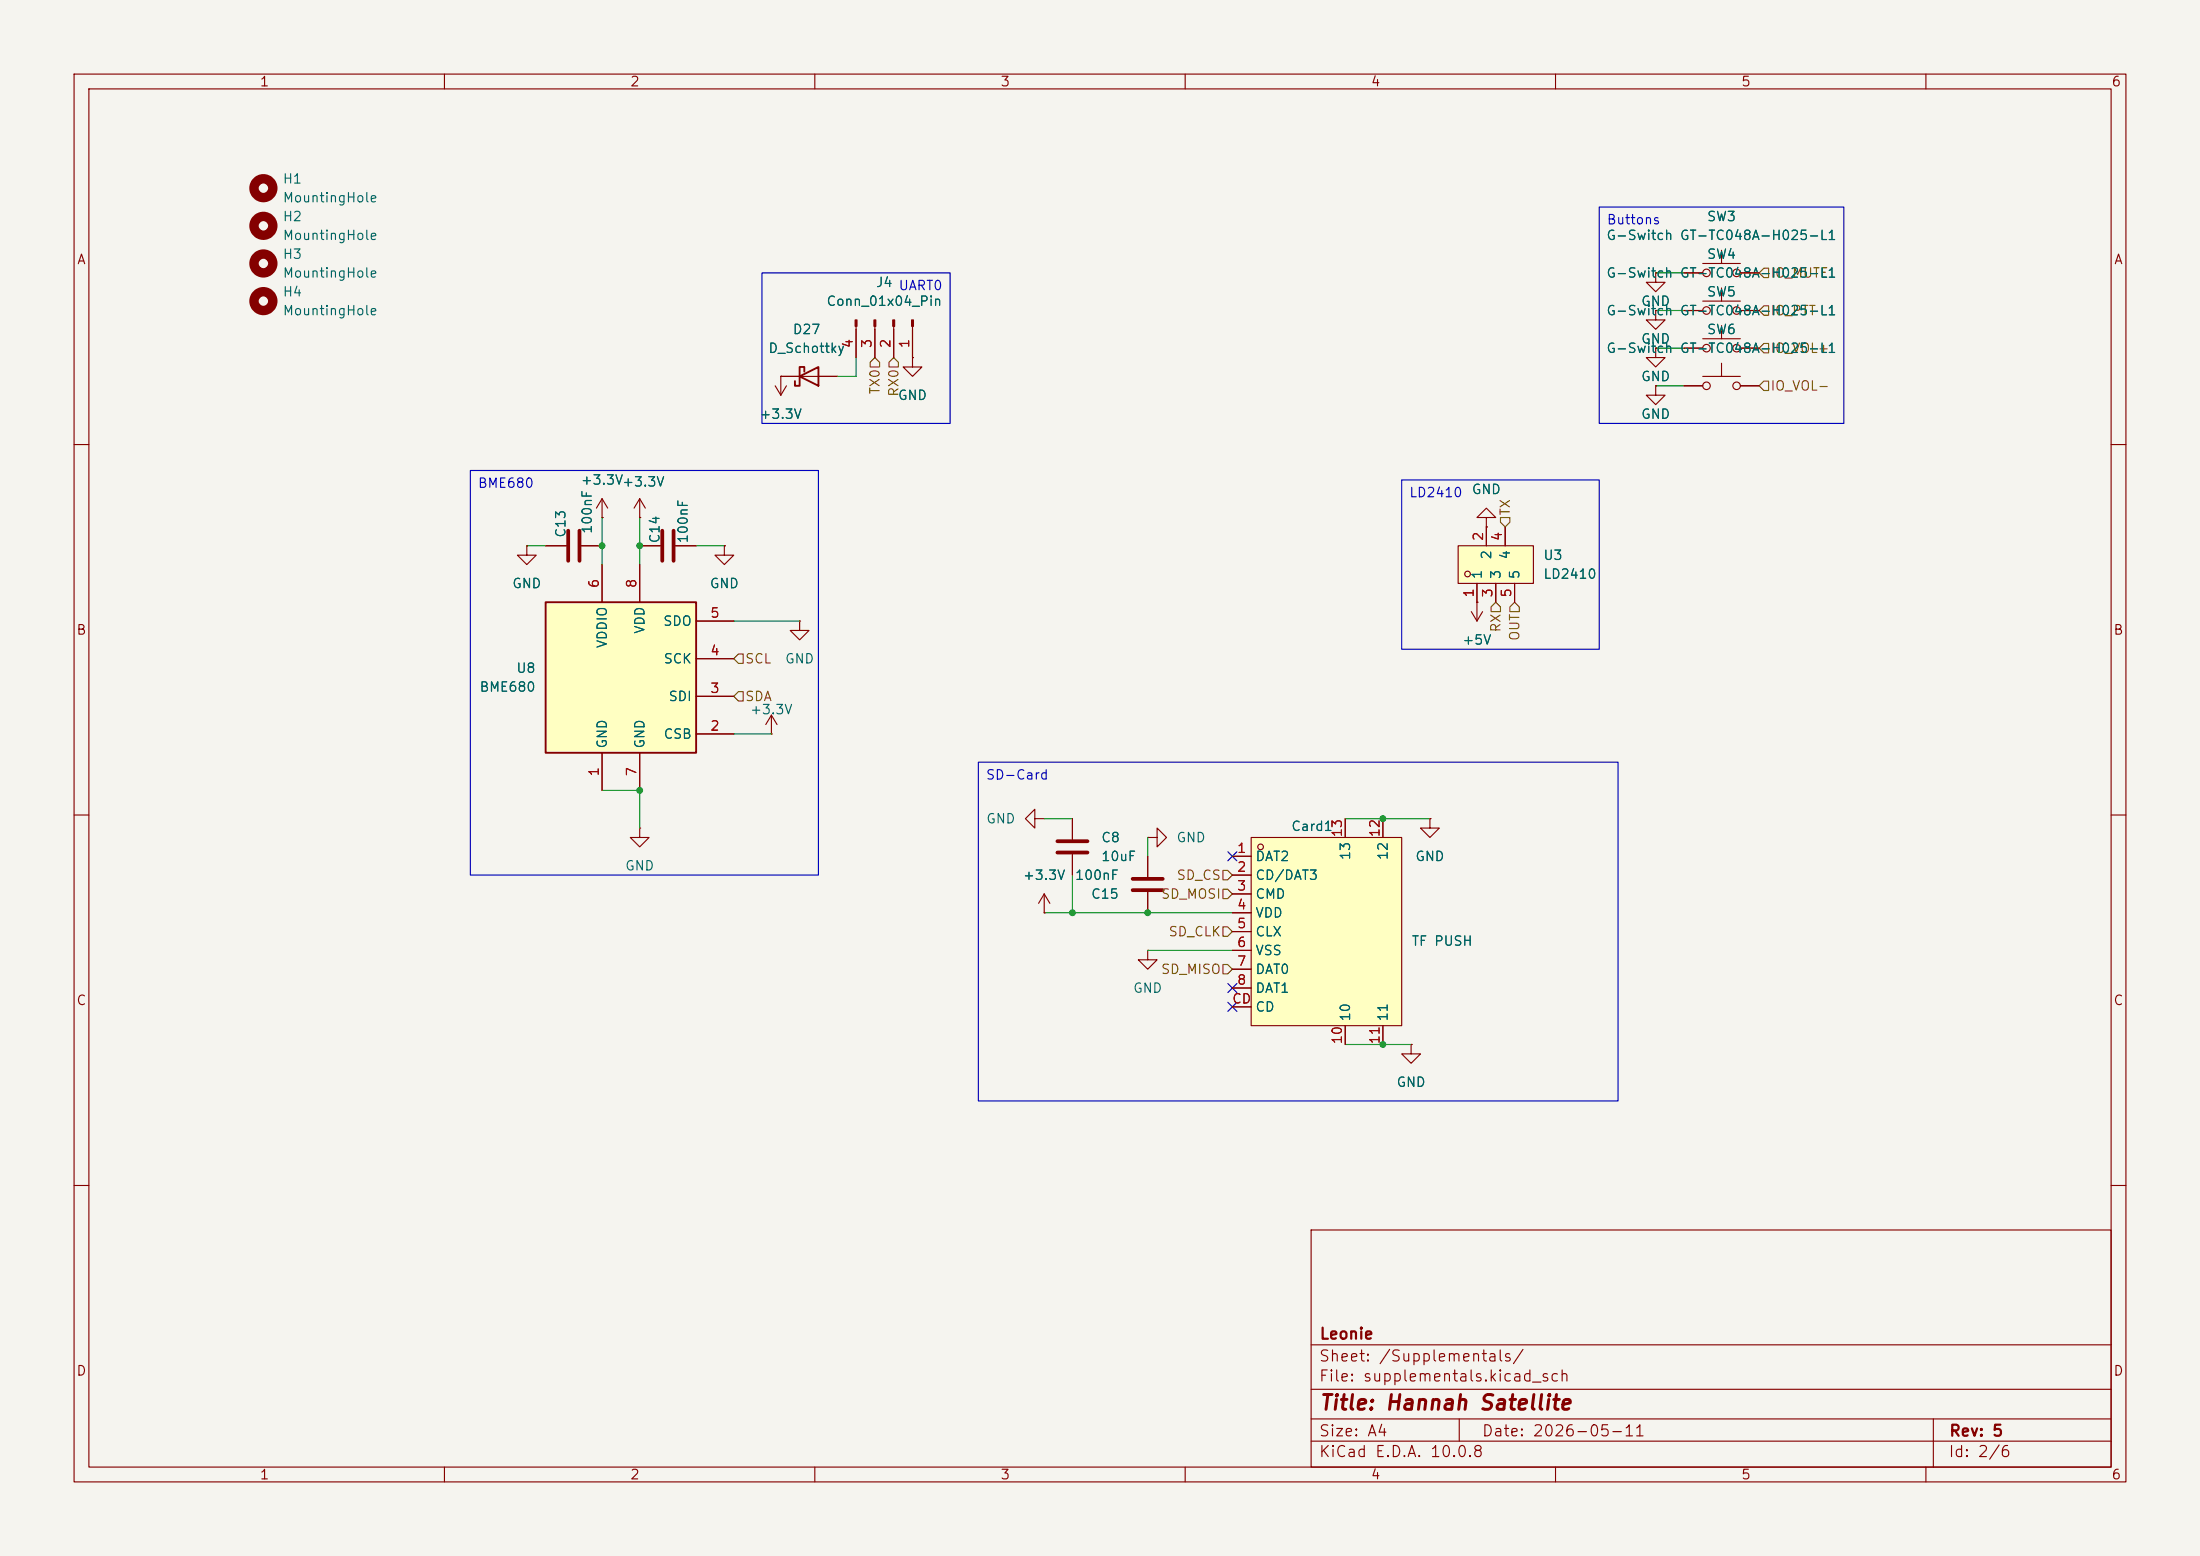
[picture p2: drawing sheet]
<svg xmlns="http://www.w3.org/2000/svg" width="297mm" height="210mm" viewBox="0 0 297 210" stroke-linecap="round" stroke-linejoin="round" font-family="sans-serif">
<path d="M0 0h297v210h-297z" fill="#f5f4ef" stroke="#f5f4ef" stroke-width=".14"/>
<g fill="none" stroke="#840000" stroke-width=".15">
<path d="M10 10h277v190h-277zM12 12h273v186h-273zM60 10v2M110 10v2M160 10v2M210 10v2M260 10v2M232.4 38.9v1.7M104.6 52.1l.8 1.2M105.4 50.8h.1M105.4 50.8v2.5M106.2 52.1l-.8 1.2"/>
<path d="M115.6 44v4.3M118.1 44v4.3M120.6 44v4.3M123.2 48.3v1.2h1.3l-1.3 1.3-1.3-1.3h1.3M123.2 48.3h.1M123.2 44v4.3M223.5 52.1v1.2h1.3l-1.3 1.3-1.3-1.3h1.3M223.5 52.1h.1M227.3 47h2.6M227.3 41.9h2.6M229.9 45.7h5M229.9 40.6h5"/>
<path d="M232.4 43.9v1.8M234.9 47h2.6M234.9 41.9h2.6M10 60h2M73.7 73.7h2.8M78.5 73.7h2.8M81.3 69.9h.1M81.3 67.3l-.8 1.3M81.3 67.3l.7 1.3M81.3 67.3v2.6M86.4 69.9h.1M86.4 67.3l-.8 1.3"/>
<path d="M86.4 67.3l.7 1.3M86.4 67.3v2.6M86.4 73.7h2.8M91.2 73.7h2.8M285 60h2M10 110h2M144.8 110.5v2.8M144.8 115.3v2.8M154.9 113h1.3v-1.2l1.3 1.2-1.3 1.3v-1.3M154.9 113h.1M154.9 115.6v2.8M285 110h2"/>
<path d="M154.9 120.4v2.8M10 160h2M177 166h108v32h-108zM285 160h2M60 198v2M110 198v2M160 198v2M177 194.5h108M177 191.5h108M177 187.5h108M177 181.5h108M197 191.5v3"/>
<path d="M210 198v2M260 198v2M261 191.5v6.5"/>
<circle cx="230.4" cy="41.9" r=".51"/>
<circle cx="230.4" cy="47" r=".51"/>
<circle cx="234.4" cy="47" r=".51"/>
<circle cx="234.4" cy="41.9" r=".51"/>
</g>
<path d="M76.7 71.6v4.1M78.2 71.6v4.1M89.4 71.6v4.1M90.9 71.6v4.1M142.7 113.5h4.1M142.7 115.1h4.1M152.9 118.6h4.1M152.9 120.1h4.1" fill="none" stroke="#840000" stroke-width=".51"/>
<g fill="none" stroke="#840000" stroke-width="1.3">
<circle cx="35.6" cy="30.5" r="1.27"/>
<circle cx="35.6" cy="25.4" r="1.27"/>
<circle cx="35.6" cy="35.6" r="1.27"/>
<circle cx="35.6" cy="40.6" r="1.27"/>
</g>
<g fill="#840000" stroke="#840000" stroke-width=".15">
<path d="M123.1 43.2h.2v.8h-.2z"/>
<path d="M120.5 43.2h.3v.8h-.3z"/>
<path d="M118 43.2h.2v.8h-.2z"/>
<path d="M115.4 43.2h.3v.8h-.3z"/>
</g>
<path d="M73.7 81.3h20.3v20.3h-20.3z" fill="#ffffc2"/>
<path d="M107.9 50.8l2.6-1.3v2.6zM108.6 50.2v-.7h-.7v2.6h-.6v-.7M73.7 81.3h20.3v20.3h-20.3z" fill="none" stroke="#840000" stroke-width=".25"/>
<g fill="none" stroke="#840000" stroke-width=".15">
<path d="M105.4 50.8h7.6M71.1 73.7v1.2h1.3l-1.3 1.3-1.3-1.3h1.3M71.1 73.7h.1M81.3 76.2v5.1M86.4 76.2v5.1M97.8 73.7v1.2h1.3l-1.3 1.3-1.3-1.3h1.3M97.8 73.7h.1M94 99.1h5.1M94 94h5.1M94 88.9h5.1M94 83.8h5.1M104.1 99.1h.1"/>
<path d="M104.1 96.5l-.7 1.3M104.1 96.5l.8 1.3M104.1 96.5v2.6M107.9 83.8v1.3h1.3l-1.3 1.3-1.2-1.3h1.2M107.9 83.8h.1M81.3 101.6v5.1M86.4 111.8v1.2h1.2l-1.2 1.3-1.3-1.3h1.3M86.4 111.8h.1M86.4 101.6v5.1M139.7 110.5v-1.3l-1.3 1.3 1.3 1.3v-1.3h1.3M141 110.5h.1M193 110.5v1.3h1.3l-1.3 1.2-1.2-1.2h1.2"/>
<path d="M193 110.5h.1M190.5 141v1.2h1.3l-1.3 1.3-1.3-1.3h1.3M190.5 141h.1"/>
</g>
<path d="M168.9 113h20.3v25.4h-20.3z" fill="#ffffc2"/>
<g fill="none" stroke="#840000" stroke-width=".15">
<path d="M223.5 47v1.3h1.3l-1.3 1.2-1.3-1.2h1.3M223.5 47h.1M223.5 41.9v1.3h1.3l-1.3 1.3-1.3-1.3h1.3M223.5 41.9h.1M200.7 69.9h1.2l-1.2-1.3-1.3 1.3h1.3v1.2M200.7 71.1h.1M198.6 82.6l.8 1.2M199.4 81.3h.1M199.4 81.3v2.5M200.2 82.6l-.8 1.2M166.4 115.6h2.5M166.4 118.1h2.5"/>
<path d="M168.9 113h20.3v25.4h-20.3zM181.6 110.5v2.5M186.7 110.5v2.5M154.9 128.3v1.2h1.3l-1.3 1.3-1.2-1.3h1.2M154.9 128.3h.1M166.4 120.7h2.5M166.4 123.2h2.5M166.4 125.7h2.5M166.4 128.3h2.5M166.4 130.8h2.5M166.4 133.4h2.5M166.4 135.9h2.5"/>
<path d="M181.6 138.4v2.6M186.7 138.4v2.6"/>
<circle cx="170.2" cy="114.3" r=".38"/>
</g>
<path d="M196.8 73.7h10.2v5h-10.2z" fill="#ffffc2"/>
<g fill="none" stroke="#840000" stroke-width=".15">
<path d="M223.5 36.8v1.3h1.3l-1.3 1.3-1.3-1.3h1.3M223.5 36.8h.1M227.3 36.8h2.6M229.9 35.6h5M232.4 33.8v1.8M234.9 36.8h2.6M105.4 50.8h.1M105.4 50.8h2.5M110.5 50.8h2.5M115.6 44.5v3.8M118.1 44.5v3.8M120.6 44.5v3.8"/>
<path d="M123.2 48.3h.1M123.2 44.5v3.8M223.5 52.1h.1M223.5 41.9h.1M223.5 47h.1M227.3 52.1h2.6M227.3 41.9h2.6M227.3 47h2.6M229.9 50.8h5M232.4 49v1.8M234.9 52.1h2.6M234.9 41.9h2.6"/>
<path d="M234.9 47h2.6M71.1 73.7h.1M73.7 73.7h2.8M78.5 73.7h2.8M81.3 69.9h.1M81.3 76.2v5.1M86.4 69.9h.1M86.4 73.7h2.8M86.4 76.2v5.1M91.2 73.7h2.8M97.8 73.7h.1M196.8 73.7h10.2v5h-10.2z"/>
<path d="M199.4 78.7v2.6M200.7 71.1h.1M200.7 71.1v2.6M201.9 78.7v2.6M203.2 71.1v2.6M204.5 78.7v2.6M94 99.1h5.1M94 94h5.1M94 88.9h5.1M94 83.8h5.1M199.4 81.3h.1M81.3 101.6v5.1"/>
<path d="M86.4 101.6v5.1M144.8 110.5v2.8M144.8 115.3v2.8M154.9 115.6v2.8M166.4 115.6h2.5M166.4 118.1h2.5M181.6 110.5v2.5M186.7 110.5v2.5M193 110.5h.1M141 123.2h.1M141 120.7l-.8 1.2M141 120.7l.7 1.2"/>
<path d="M141 120.7v2.5M154.9 120.4v2.8M166.4 120.7h2.5M166.4 123.2h2.5M166.4 125.7h2.5M166.4 128.3h2.5M166.4 130.8h2.5M166.4 133.4h2.5M166.4 135.9h2.5M181.6 138.4v2.6M186.7 138.4v2.6M190.5 141h.1"/>
<circle cx="230.4" cy="36.8" r=".51"/>
<circle cx="234.4" cy="36.8" r=".51"/>
<circle cx="230.4" cy="52.1" r=".51"/>
<circle cx="234.4" cy="52.1" r=".51"/>
<circle cx="198.1" cy="77.5" r=".38"/>
</g>
<g fill="none" stroke="#725600" stroke-width=".15">
<path d="M238.1 36.2h.7v1.3h-.7l-.6-.7zM118.1 48.3l.6 .6v.6h-1.2v-.6zM120.6 48.3l.7 .6v.6h-1.3v-.6zM238.1 46.4h.7v1.2h-.7l-.6-.6zM238.1 41.3h.7v1.2h-.7l-.6-.6zM238.1 51.4h.7v1.3h-.7l-.6-.6zM202.6 69.9h1.2v.6l-.6 .6-.6-.6zM99.7 88.3h.6v1.2h-.6l-.6-.6zM99.7 93.3h.6v1.3h-.6l-.6-.6zM201.9 81.3l.7 .6v.7h-1.3v-.7zM204.5 81.3l.6 .6v.7h-1.3v-.7zM165.1 117.5h.6l.7 .6-.7 .6h-.6z"/>
<path d="M165.1 120h.6l.7 .7-.7 .6h-.6zM165.1 125.1h.6l.7 .6-.7 .7h-.6zM165.1 130.2h.6l.7 .6-.7 .6h-.6z"/>
</g>
<g fill="none" stroke="#009600" stroke-width=".15">
<path d="M223.5 36.8h3.8M115.6 48.3v2.5h-2.6M223.5 52.1h3.8M223.5 47h3.8M223.5 41.9h3.8M71.1 73.7h2.6M81.3 69.9v6.3M86.4 69.9v6.3M94 73.7h3.8M99.1 83.8h8.8M99.1 99.1h5M81.3 106.7h5.1v5.1"/>
<path d="M141 110.5h3.8M144.8 118.1v5.1M154.9 113v2.6M181.6 110.5h11.4M141 123.2h25.4M154.9 128.3h11.5M181.6 141h8.9"/>
</g>
<path d="M165.8 115l1.2 1.2M167 115l-1.2 1.2M165.8 132.7l1.2 1.3M165.8 135.3l1.2 1.2M167 132.7l-1.2 1.3M167 135.3l-1.2 1.2" fill="none" stroke="#000084" stroke-width=".15"/>
<path d="M102.9 36.8h25.4v20.4h-25.4zM215.9 27.9h33v29.3h-33zM63.5 63.5h47v54.6h-47zM189.2 64.8h26.7v22.8h-26.7zM132.1 102.9h86.3v45.7h-86.3z" fill="none" stroke="#0000c2" stroke-width=".15"/>
<g fill="#009600">
<circle cx="154.9" cy="123.2" r=".46"/>
<circle cx="144.8" cy="123.2" r=".46"/>
<circle cx="186.7" cy="141" r=".46"/>
<circle cx="81.3" cy="73.7" r=".46"/>
<circle cx="86.4" cy="73.7" r=".46"/>
<circle cx="86.4" cy="106.7" r=".46"/>
<circle cx="186.7" cy="110.5" r=".46"/>
</g>
<text font-size="2" fill="#840000" x="178" y="190.8">Title: Hannah Satellite</text>
<g font-size="1.5" fill="#840000">
<text x="178" y="184.1">Sheet: /Supplementals/</text>
<text x="178" y="181.1">Leonie</text>
<text x="178" y="186.8">File: supplementals.kicad_sch</text>
<text x="178" y="197">KiCad E.D.A. 10.0.8</text>
<text x="178" y="194.2">Size: A4</text>
<text x="200" y="194.2">Date: 2026-05-11</text>
<text x="263" y="197">Id: 2/6</text>
<text x="263" y="194.2">Rev: 5</text>
</g>
<g font-size="1.3" fill="#840000">
<text x="35" y="12">1</text>
<text x="85" y="12">2</text>
<text x="135" y="12">3</text>
<text x="185" y="12">4</text>
<text x="235" y="12">5</text>
<text x="285" y="12">6</text>
<text x="10.3" y="36">A</text>
<text x="285.3" y="36">A</text>
<text x="10.2" y="86">B</text>
<text x="285.2" y="86">B</text>
<text x="10.2" y="136">C</text>
<text x="285.2" y="136">C</text>
<text x="10.2" y="186">D</text>
<text x="285.2" y="186">D</text>
<text x="35" y="200">1</text>
<text x="85" y="200">2</text>
<text x="135" y="200">3</text>
<text x="185" y="200">4</text>
<text x="235" y="200">5</text>
<text x="285" y="200">6</text>
</g>
<g font-size="1.3" fill="#006464">
<text x="38.1" y="25.1">H1</text>
<text x="38.1" y="27.6">MountingHole</text>
<text x="38.1" y="35.3">H3</text>
<text x="38.1" y="30.2">H2</text>
<text x="38.1" y="32.7">MountingHole</text>
<text x="216.8" y="32.7">G-Switch GT-TC048A-H025-L1</text>
<text x="230.3" y="35.3">SW4</text>
<text x="230.3" y="30.2">SW3</text>
<text x="38.1" y="40.3">H4</text>
<text x="38.1" y="37.8">MountingHole</text>
<text x="111.5" y="41.6">Conn_01x04_Pin</text>
<text x="118.2" y="39.1">J4</text>
<text x="216.8" y="37.8">G-Switch GT-TC048A-H025-L1</text>
<text x="221.5" y="41.6">GND</text>
<text x="230.3" y="40.3">SW5</text>
<text x="38.1" y="42.9">MountingHole</text>
<text x="103.6" y="48">D_Schottky</text>
<text x="106.9" y="45.4">D27</text>
<text x="216.8" y="42.9">G-Switch GT-TC048A-H025-L1</text>
<text x="216.8" y="48">G-Switch GT-TC048A-H025-L1</text>
<text x="221.5" y="46.7">GND</text>
<text x="230.3" y="45.4">SW6</text>
<text x="221.5" y="51.8">GND</text>
<text x="102.4" y="56.8">+3.3V</text>
<text x="121.1" y="54.3">GND</text>
<text x="221.5" y="56.8">GND</text>
<text x="78.3" y="65.7">+3.3V+3.3V</text>
<text x="198.6" y="67">GND</text>
<text x="76.7" y="72.7" transform="rotate(-90 76.7 72.7)">C13</text>
<text x="80.2" y="72.2" transform="rotate(-90 80.2 72.2)">100nF</text>
<text x="89.4" y="73.4" transform="rotate(-90 89.4 73.4)">C14</text>
<text x="93.2" y="73.4" transform="rotate(-90 93.2 73.4)">100nF</text>
<text x="201.6" y="75.6" transform="rotate(-90 201.6 75.6)">2</text>
<text x="204.2" y="75.6" transform="rotate(-90 204.2 75.6)">4</text>
<text x="208.3" y="75.9">U3</text>
<text x="69.1" y="79.7">GND</text>
<text x="95.7" y="79.7">GND</text>
<text x="200.4" y="78.3" transform="rotate(-90 200.4 78.3)">1</text>
<text x="202.9" y="78.3" transform="rotate(-90 202.9 78.3)">3</text>
<text x="205.4" y="78.3" transform="rotate(-90 205.4 78.3)">5</text>
<text x="208.3" y="78.4">LD2410</text>
<text x="82.2" y="87.6" transform="rotate(-90 82.2 87.6)">VDDIO</text>
<text x="87.3" y="85.6" transform="rotate(-90 87.3 85.6)">VDD</text>
<text x="89.4" y="84.8">SDO</text>
<text x="89.5" y="89.9">SCK</text>
<text x="105.9" y="89.9">GND</text>
<text x="197.3" y="87.3">+5V</text>
<text x="64.7" y="93.7">BME680</text>
<text x="69.6" y="91.1">U8</text>
<text x="90.2" y="94.9">SDI</text>
<text x="82.2" y="101.1" transform="rotate(-90 82.2 101.1)">GND</text>
<text x="87.3" y="101.1" transform="rotate(-90 87.3 101.1)">GND</text>
<text x="89.5" y="100">CSB</text>
<text x="101.2" y="96.7">+3.3V</text>
<text x="133.1" y="111.5">GND</text>
<text x="148.6" y="114">C8</text>
<text x="158.7" y="114">GND</text>
<text x="174.2" y="112.5">Card1</text>
<text x="84.3" y="117.8">GND</text>
<text x="138" y="119.1">+3.3V</text>
<text x="145" y="119.1">100nF</text>
<text x="148.6" y="116.5">10uF</text>
<text x="169.4" y="116.5">DAT2</text>
<text x="169.4" y="119.1">CD/DAT3</text>
<text x="182.6" y="116.2" transform="rotate(-90 182.6 116.2)">13</text>
<text x="187.7" y="116.2" transform="rotate(-90 187.7 116.2)">12</text>
<text x="191" y="116.5">GND</text>
<text x="147.2" y="121.6">C15</text>
<text x="169.4" y="121.6">CMD</text>
<text x="169.4" y="124.2">VDD</text>
<text x="169.4" y="126.7">CLX</text>
<text x="169.4" y="129.2">VSS</text>
<text x="169.4" y="131.8">DAT0</text>
<text x="190.5" y="128">TF PUSH</text>
<text x="152.9" y="134.3">GND</text>
<text x="169.4" y="134.3">DAT1</text>
<text x="169.4" y="136.9">CD</text>
<text x="182.6" y="137.9" transform="rotate(-90 182.6 137.9)">10</text>
<text x="187.7" y="137.9" transform="rotate(-90 187.7 137.9)">11</text>
<text x="188.4" y="147">GND</text>
</g>
<g font-size="1.3" fill="#0000c2">
<text x="216.8" y="30.6">Buttons</text>
<text x="121.2" y="39.5">UART0</text>
<text x="64.4" y="66.2">BME680</text>
<text x="190.2" y="67.4">LD2410</text>
<text x="133" y="105.5">SD-Card</text>
</g>
<g font-size="1.3" fill="#725600">
<text x="238.9" y="37.8">IO_MUTE</text>
<text x="238.9" y="48">IO_VOL+</text>
<text x="238.9" y="42.9">IO_PTT</text>
<text x="119.1" y="53.3" transform="rotate(-90 119.1 53.3)">TX0</text>
<text x="121.6" y="53.6" transform="rotate(-90 121.6 53.6)">RX0</text>
<text x="238.9" y="53">IO_VOL-</text>
<text x="204.2" y="69.7" transform="rotate(-90 204.2 69.7)">TX</text>
<text x="100.5" y="89.9">SCL</text>
<text x="202.9" y="85.4" transform="rotate(-90 202.9 85.4)">RX</text>
<text x="205.4" y="86.6" transform="rotate(-90 205.4 86.6)">OUT</text>
<text x="100.5" y="94.9">SDA</text>
<text x="158.8" y="119.1">SD_CS</text>
<text x="156.6" y="121.6">SD_MOSI</text>
<text x="156.6" y="131.8">SD_MISO</text>
<text x="157.7" y="126.7">SD_CLK</text>
</g>
<g font-size="1.3" fill="#a90000">
<text x="115.4" y="47.1" transform="rotate(-90 115.4 47.1)">4</text>
<text x="118" y="47.1" transform="rotate(-90 118 47.1)">3</text>
<text x="120.5" y="47.1" transform="rotate(-90 120.5 47.1)">2</text>
<text x="123.1" y="47.1" transform="rotate(-90 123.1 47.1)">1</text>
<text x="200.5" y="73.1" transform="rotate(-90 200.5 73.1)">2</text>
<text x="203.1" y="73.1" transform="rotate(-90 203.1 73.1)">4</text>
<text x="81.1" y="79.5" transform="rotate(-90 81.1 79.5)">6</text>
<text x="86.2" y="79.5" transform="rotate(-90 86.2 79.5)">8</text>
<text x="95.8" y="83.7">5</text>
<text x="199.3" y="80.7" transform="rotate(-90 199.3 80.7)">1</text>
<text x="201.8" y="80.7" transform="rotate(-90 201.8 80.7)">3</text>
<text x="204.3" y="80.7" transform="rotate(-90 204.3 80.7)">5</text>
<text x="95.8" y="88.8">4</text>
<text x="95.8" y="93.8">3</text>
<text x="95.8" y="98.9">2</text>
<text x="81.1" y="104.9" transform="rotate(-90 81.1 104.9)">1</text>
<text x="86.2" y="104.9" transform="rotate(-90 86.2 104.9)">7</text>
<text x="181.5" y="113.1" transform="rotate(-90 181.5 113.1)">13</text>
<text x="186.6" y="113.1" transform="rotate(-90 186.6 113.1)">12</text>
<text x="166.9" y="115.4">1</text>
<text x="166.9" y="118">2</text>
<text x="166.9" y="120.5">3</text>
<text x="166.9" y="123.1">4</text>
<text x="166.9" y="125.6">5</text>
<text x="166.9" y="128.1">6</text>
<text x="166.9" y="130.7">7</text>
<text x="166.2" y="135.8">CD</text>
<text x="166.9" y="133.2">8</text>
<text x="181.5" y="141" transform="rotate(-90 181.5 141)">10</text>
<text x="186.6" y="141" transform="rotate(-90 186.6 141)">11</text>
</g>
</svg>
